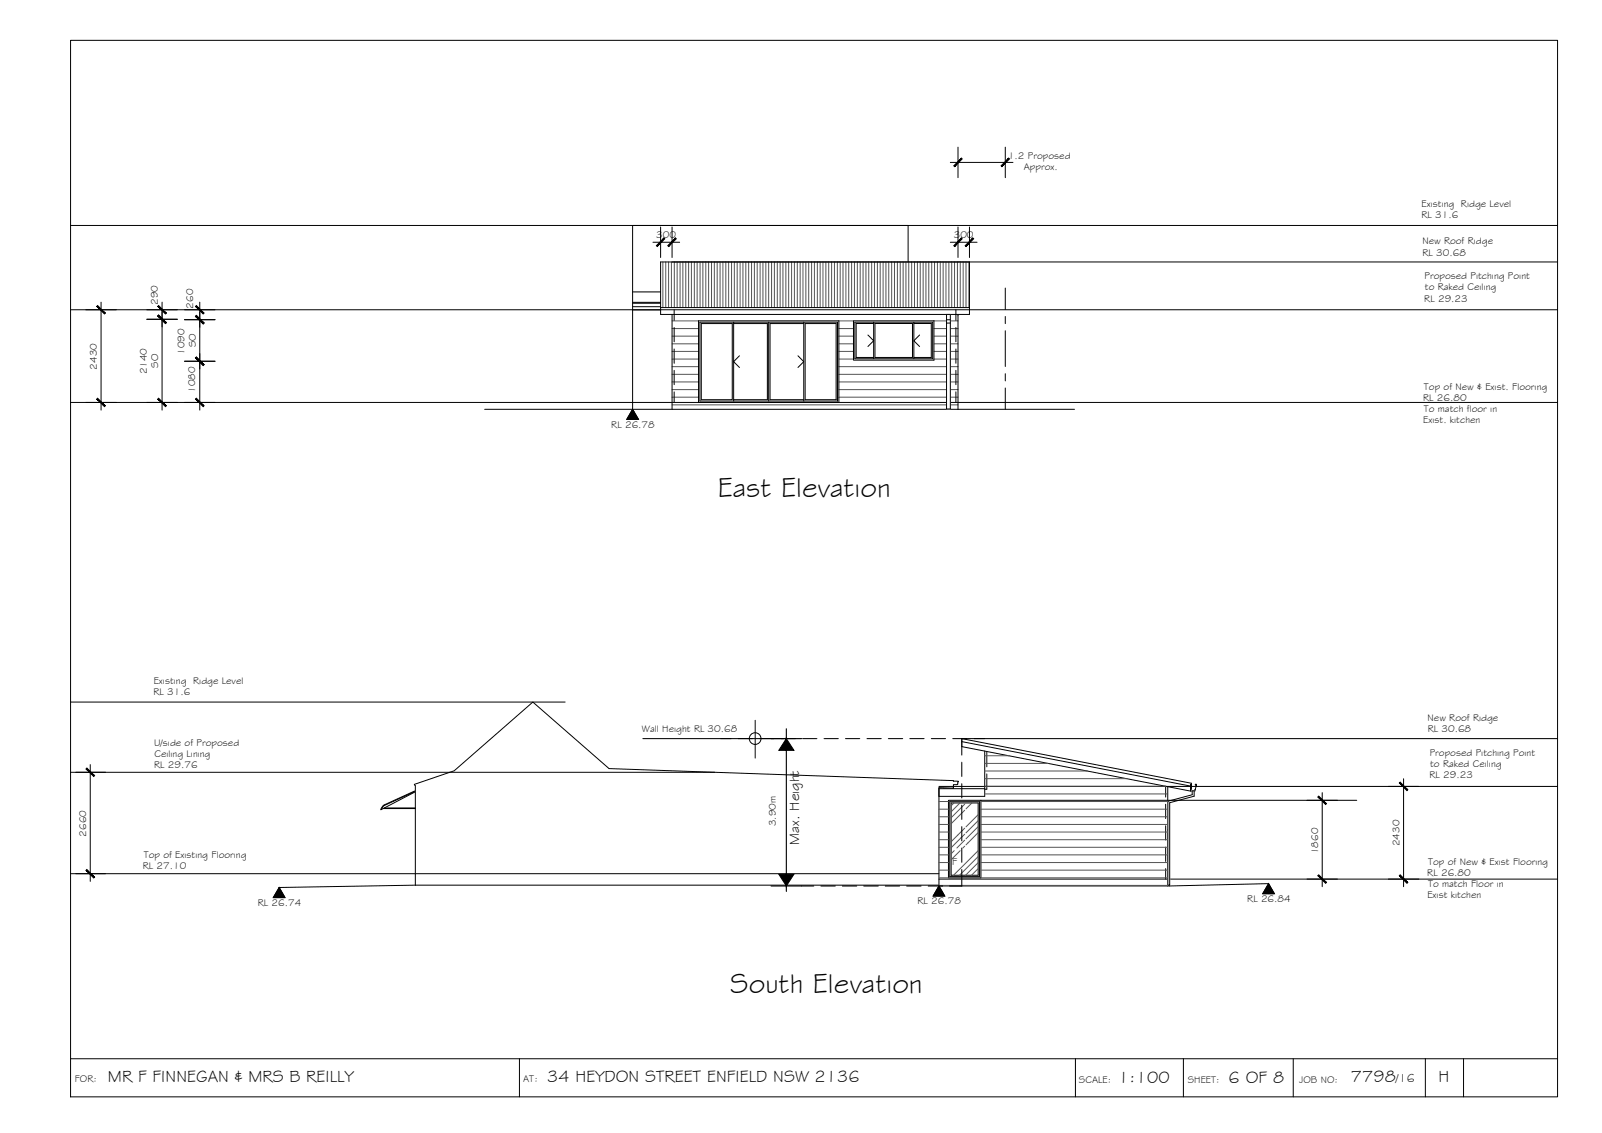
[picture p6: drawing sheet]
<svg xmlns="http://www.w3.org/2000/svg" width="420mm" height="297mm" viewBox="0 0 420 297" stroke-linecap="round" stroke-linejoin="round" font-family="sans-serif">
<!-- layer: CEILING-FLOOR LINES -->
<path d="M18.5 105.5h390M246.3 230.5h162.2" fill="none" stroke="#000" stroke-width=".26"/>
<!-- layer: DIMENSION -->
<g fill="none" stroke="#000" stroke-width=".26">
<path d="M251.3 38.6v8M263.7 38.6v8M18.5 59.1h390M173.3 59.5v8M176.3 59.5v8M249.2 42.6h16.5M251.3 59.5v8M254.3 59.5v8M26.5 79.2v28.3M42.5 79.2v28.3M52.4 79.2v28.3M171.2 63.5h7.1"/>
<path d="M249.2 63.5h7.1M251.3 68.7h157.2M18.5 81.2h390M38.5 83.7h8M48.4 83.8h8M48.4 94.7h8M22.5 105.5h8M38.5 105.5h8M48.4 105.5h8M18.5 184.1h129.7M189 193.6h2.8M193.6 193.6h3.8"/>
<path d="M199.2 193.6h3.8M204.9 193.6h3.7M210.5 193.6h3.8M216.1 193.6h3.8M221.7 193.6h3.8M227.4 193.6h3.7M233 193.6h3.8M238.6 193.6h3.8M244.2 193.6h3.8M249.9 193.6h158.6M18.5 202.5h169M23.7 200.5v30.6"/>
<path d="M246.3 206.2h162.2M257.3 209.8h98.5M346.8 207.8v24.7M368.1 204.2v28.3M18.5 229.1h227.8M342.8 230.5h8M364.1 230.5h8"/>
</g>
<!-- layer: HATCH -->
<g fill="none" stroke="#545454" stroke-width=".26">
<path d="M173.8 68.7v11.9M174.6 68.7v11.9M175.4 68.7v11.9M176.1 68.7v11.9M176.9 68.7v11.9M177.6 68.7v11.9M178.4 68.7v11.9M179.1 68.7v11.9M179.9 68.7v11.9M180.6 68.7v11.9M181.3 68.7v11.9M182.1 68.7v11.9"/>
<path d="M182.8 68.7v11.9M183.6 68.7v11.9M184.3 68.7v11.9M185.1 68.7v11.9M185.9 68.7v11.9M186.6 68.7v11.9M187.4 68.7v11.9M188.1 68.7v11.9M188.9 68.7v11.9M189.6 68.7v11.9M190.4 68.7v11.9M191.1 68.7v11.9"/>
<path d="M191.9 68.7v11.9M192.6 68.7v11.9M193.3 68.7v11.9M194.1 68.7v11.9M194.8 68.7v11.9M195.6 68.7v11.9M196.3 68.7v11.9M197.1 68.7v11.9M197.9 68.7v11.9M198.6 68.7v11.9M199.4 68.7v11.9M200.1 68.7v11.9"/>
<path d="M200.9 68.7v11.9M201.6 68.7v11.9M202.4 68.7v11.9M203.1 68.7v11.9M203.9 68.7v11.9M204.6 68.7v11.9M205.3 68.7v11.9M206.1 68.7v11.9M206.8 68.7v11.9M207.6 68.7v11.9M208.4 68.7v11.9M209.1 68.7v11.9"/>
<path d="M209.9 68.7v11.9M210.6 68.7v11.9M211.4 68.7v11.9M212.1 68.7v11.9M212.9 68.7v11.9M213.6 68.7v11.9M214.4 68.7v11.9M215.1 68.7v11.9M215.8 68.7v11.9M216.6 68.7v11.9M217.3 68.7v11.9M218.1 68.7v11.9"/>
<path d="M218.8 68.7v11.9M219.6 68.7v11.9M220.4 68.7v11.9M221.1 68.7v11.9M221.9 68.7v11.9M222.6 68.7v11.9M223.4 68.7v11.9M224.1 68.7v11.9M224.9 68.7v11.9M225.6 68.7v11.9M226.4 68.7v11.9M227.1 68.7v11.9"/>
<path d="M227.8 68.7v11.9M228.6 68.7v11.9M229.3 68.7v11.9M230.1 68.7v11.9M230.9 68.7v11.9M231.6 68.7v11.9M232.4 68.7v11.9M233.1 68.7v11.9M233.9 68.7v11.9M234.6 68.7v11.9M235.4 68.7v11.9M236.1 68.7v11.9"/>
<path d="M236.9 68.7v11.9M237.6 68.7v11.9M238.3 68.7v11.9M239.1 68.7v11.9M239.8 68.7v11.9M240.6 68.7v11.9M241.3 68.7v11.9M242.1 68.7v11.9M242.9 68.7v11.9M243.6 68.7v11.9M244.4 68.7v11.9M245.1 68.7v11.9"/>
<path d="M245.9 68.7v11.9M246.6 68.7v11.9M247.4 68.7v11.9M248.1 68.7v11.9M248.9 68.7v11.9M249.6 68.7v11.9M250.3 68.7v11.9M251.1 68.7v11.9M251.8 68.7v11.9M252.6 68.7v11.9M253.4 68.7v11.9M254.1 68.7v11.9"/>
<path d="M176.3 84.1h6.9M176.3 86.1h6.9M176.3 88.1h6.9M176.3 90.1h6.9M176.3 92.1h6.9M176.3 94.1h6.9M176.3 96.1h6.9M176.3 98.1h6.9M220 84.1h3.8M220 86.1h3.8M220 88.1h3.8M220 90.1h3.8"/>
<path d="M220 92.1h3.8M220 94.1h3.8M220 96.1h28.2M220 98.1h28.2M244.9 84.1h3.3M244.9 86.1h3.3M244.9 88.1h3.3M244.9 90.1h3.3M244.9 92.1h3.3M244.9 94.1h3.3M249.2 84.1h2.1M249.2 86.1h2.1"/>
<path d="M249.2 88.1h2.1M249.2 90.1h2.1M249.2 92.1h2.1M249.2 94.1h2.1M249.2 96.1h2.1M249.2 98.1h2.1M176.3 100.1h6.9M176.3 102.1h6.9M176.3 104.1h6.9M176.3 106.1h75M220 100.1h28.2M220 102.1h28.2"/>
<path d="M220 104.1h28.2M249.2 100.1h2.1M249.2 102.1h2.1M249.2 104.1h2.1M258.3 198.1h6.3M246.3 210.1h2.5M246.3 212.1h2.5M246.3 214.1h2.5M246.3 216.1h2.5M246.3 218.1h2.5M250.2 210.5l-.7 .8M251.8 210.5l-2.3 2.3"/>
<path d="M253 217.1l-3.5 3.6M253 218.7l-3.5 3.5M253 210.8l-3.5 3.6M253 212.4l-3.5 3.6M254.9 210.5l-1.5 1.6M256.5 213.6l-3.1 3.2M256.5 215.2l-3.1 3.1M256.5 216.7l-3.1 3.2M256.5 218.3l-3.1 3.2M257.3 210.1h49M257.3 212.1h49M257.3 214.1h49"/>
<path d="M257.3 216.1h49M257.3 218.1h49M258.3 200.1h16.6M258.3 202.1h26.9M258.3 204.1h37.2M258.3 206.1h47.5M258.3 208.1h48M246.3 220.1h2.5M246.3 222.1h2.5M246.3 224.1h2.5M246.3 226.1h2.5M246.3 228.1h2.5"/>
<path d="M246.3 230.1h2.5M246.3 232.1h60M250.3 223l-.8 .8M251.8 223l-2.3 2.4M252.8 220.5l-1.8 1.8M253 220.3l-.1 .1M253 221.8l-.5 .5M256.5 223l-6.4 6.5M256.5 224.6l-4.8 4.9M256.5 226.2l-3.3 3.3M256.5 227.7l-1.7 1.8M257.3 220.1h49"/>
<path d="M257.3 222.1h49M257.3 224.1h49M257.3 226.1h49M257.3 228.1h49M257.3 230.1h49"/>
</g>
<!-- layer: BORDER -->
<path d="M18.5 10.6h390v277h-390zM18.5 277.6h390M136.2 277.6v10M282.1 277.6v10M310.4 277.6v10M339.2 277.6v10M373.8 277.6v10M383.8 277.6v10" fill="none" stroke="#000" stroke-width=".26"/>
<!-- layer: EXISTING -->
<g fill="none" stroke="#000" stroke-width=".26">
<path d="M165.9 79.5h7.4M165.9 79.3h7.4M165.9 76.5h7.4M238.2 68.7v-9.6h-72.3v48.2M165.9 81.3h7.4M165.9 80.4h7.4M100.5 212h8.4M100.8 211.8h8.1M108.7 205.9v-.3l10.4-3.5 20.6-18 20 17.4 90.3 3.2v.1h1.4l-.3 .9h-1.1v.9M108.7 207.4l-7.9 3.6-.6 .6-.3 .7M108.7 207.6l-7.9 3.5-.7 1.1M108.7 207.7l-8.8 4.6"/>
<path d="M108.9 205.9v26.2h137.4M250 206.6h.1M250 206.6l-3.7-.1v25.8"/>
</g>
<!-- layer: NEWWORK -->
<g fill="none" stroke="#000" stroke-width=".26">
<path d="M173.3 68.7h81v13.7h-81zM173.3 80.6h81M176.3 82.4v24.9M183.2 84.1h36.8v21.4h-36.8zM223.8 84.1h21.1v10.3h-21.1zM251.3 82.4v24.9M252.3 194.4l60 11.7M258.3 196.9v11.9h-12M246.3 206.8h12M248.8 209.8h8.5v20.4h-8.5zM306.3 206.2v26.1M312.3 205.6h.1v1.8h-.1z"/>
<path d="M312.4 205.6v1.7M312.4 205.6l.1-.2-60.2-11.8v2.1l60 11.7M312.4 207.3l.9 .1M312.7 207.3h.5M313.3 207.4h.1M313.5 205.8l.3-.2v.4M313.8 206h.1M313.7 206h.1M313.7 206l-.3 1.4"/>
</g>
<!-- layer: 0.13 -->
<g fill="none" stroke="#000" stroke-width=".26">
<path d="M176.8 81.2v2.8M176.8 85.9v3.7M176.8 91.5v3.7M176.8 97.1v3.8M250.7 81.2v2.8M250.7 85.9v3.7M250.7 91.5v3.7M250.7 97.1v3.8M176.8 102.7v2.8M250.7 102.7v2.8M258.8 197v4M258.8 202.9v4h-.5"/>
<path d="M305.7 206.2v2.8M305.7 210.9v3.7M305.7 216.5v3.7M305.7 222.1v3.7M305.7 227.7v2.8"/>
</g>
<!-- layer: WINDOWS -->
<g fill="none" stroke="#000" stroke-width=".26">
<path d="M183.6 84.5h36.1v20.6h-36.1zM183.9 84.8h8.2v20h-8.2zM192.4 84.8h8.9v20h-8.9M192.4 84.5v20.6M193.9 93.3l-1.5 1.5 1.5 1.5M201.6 84.5v20.6M209.3 93.3l1.5 1.5-1.5 1.5M210.8 84.8h-8.8v20h8.8M210.8 84.5v20.6M211.2 84.8h8.1v20h-8.1zM224.2 84.5h20.4v9.6h-20.4zM227.6 87.8l1.5 1.5-1.5 1.5"/>
<path d="M229.1 84.8h-4.6v8.9h4.6M229.1 84.5v9.6M229.5 84.8h9.8v8.9h-9.8zM239.7 84.8h4.5v8.9h-4.5M239.7 84.5v9.6M241.2 87.8l-1.5 1.5 1.5 1.5M249.1 210.2h7.8v19.6h-7.8zM249.5 210.5h7v19h-7z"/>
</g>
<!-- layer: GRDLEV -->
<path d="M127.1 107.3h154.7M108.9 232.1l-35.7 .6M332.7 231.7l-25.9 .6h-60.5" fill="none" stroke="#000" stroke-width=".26"/>
<!-- layer: MASK -->
<g fill="#fff" stroke="#fff" stroke-width=".26">
<path d="M312.7 207.3l.5 1.1v-1.1zM312.7 207.3l.5 1.1h-.5z"/>
<path d="M312.7 208.4l.5 .3v-.3zM311.2 208.7l1.5-.3 .5 .3z"/>
<path d="M308.2 210.1l5-1.4h-2zM306.3 210.1l4.9-1.4-3 1.4z"/>
<path d="M306.3 210.1l.5 .4 1.4-.4zM306.3 210.1l.5 .4h-.5z"/>
<path d="M306.3 210.5l.5 21.6v-21.6zM306.3 210.5l.5 21.6h-.5z"/>
<path d="M248.2 82.4l1 24.8v-24.8zM248.2 82.4l1 24.8h-1z"/>
</g>
<!-- layer: SERVICES -->
<path d="M248.2 82.4v24.8h1v-24.8M248.2 83.8h1M248.2 84.7h1M312.7 207.3v1.1l-6.4 1.7v22h.5v-21.6l6.4-1.8v-1.4" fill="none" stroke="#000" stroke-width=".26"/>
<!-- layer: 0 -->
<g fill="#000" stroke="#000" stroke-width=".26">
<path d="M252.1 41.5l-1.7 2.2 2-2zM252.1 41.5l-1.7 2.2-.2-.2z"/>
<path d="M264.5 41.5l-1.9 2 .2 .2zM264.5 41.5l.3 .2-2 2z"/>
<path d="M174.1 62.4l-1.9 2 .2 .2zM174.1 62.4l.3 .2-2 2z"/>
<path d="M177.2 62.4l-1.8 2.2 2-2zM177.2 62.4l-1.8 2.2-.3-.2z"/>
<path d="M252.1 62.4l-1.9 2 .2 .2zM252.1 62.4l.3 .2-2 2z"/>
<path d="M255.2 62.4l-1.8 2.2 2-2zM255.2 62.4l-1.8 2.2-.3-.2z"/>
<path d="M25.4 80.3l2 2 .2-.2zM25.4 80.3l.2-.2 2 2z"/>
<path d="M41.6 82.6l-.2 .2 2.2 1.8zM41.4 82.8l2.2 1.8-.2 .2z"/>
<path d="M41.4 80.3l2 2 .2-.2zM41.6 80.1l2 2-2.2-1.8z"/>
<path d="M41.4 82.8l2 2 .2-.2zM41.6 82.6l2 2-2.2-1.8z"/>
<path d="M51.3 82.9l2.2 1.8-2-2zM51.3 82.9l2.2 1.8-.2 .2z"/>
<path d="M51.5 93.6l-.2 .2 2.2 1.8zM51.3 93.8l2.2 1.8-.2 .2z"/>
<path d="M51.3 80.3l2 2 .2-.2zM51.3 80.3l.2-.2 2 2z"/>
<path d="M51.3 82.9l2 2 .2-.2zM51.3 82.9l.2-.2 2 2z"/>
<path d="M51.3 93.8l2 2 .2-.2zM51.3 93.8l.2-.2 2 2z"/>
<path d="M25.6 104.4l-.2 .2 2.2 1.8zM25.4 104.6l2.2 1.8-.2 .2z"/>
<path d="M41.6 104.4l-.2 .2 2.2 1.8zM41.4 104.6l2.2 1.8-.2 .2z"/>
<path d="M51.5 104.4l-.2 .2 2.2 1.8zM51.3 104.6l2.2 1.8-.2 .2z"/>
<path d="M22.6 201.6l2 2 .2-.2zM22.8 201.4l2 2-2.2-1.8z"/>
<path d="M345.7 208.9l2 2 .2-.2zM345.7 208.9l.2-.2 2 2z"/>
<path d="M367 205.3l2 2 .2-.2zM367 205.3l.2-.2 2 2z"/>
<path d="M22.8 228l-.2 .2 2.2 1.8zM22.6 228.2l2.2 1.8-.2 .2z"/>
<path d="M345.9 229.4l-.2 .2 2.2 1.8zM345.7 229.6l2.2 1.8-.2 .2z"/>
<path d="M367.2 229.4l-.2 .2 2.2 1.8zM367 229.6l2.2 1.8-.2 .2z"/>
</g>
<!-- layer: LEVELS -->
<path d="M165.9 107.3l1.6 2.7h-3.1zM73.2 232.7l1.5 2.6h-3zM246.3 232.3l1.5 2.6h-3.1zM332.7 231.7l1.5 2.6h-3z" fill="#000" stroke="#000" stroke-width=".26"/>
<path d="M165.9 107.3l1.6 2.7h-3.1zM73.2 232.7l1.5 2.6h-3zM246.3 232.3l1.5 2.6h-3.1zM332.7 231.7l1.5 2.6h-3z" fill="none" stroke="#000" stroke-width=".26"/>
<!-- layer: TEXT -->
<g fill="none" stroke="#000" stroke-width=".26">
<path d="M165.9 107.3v2.7M168.6 193.6h36.9M198.1 188.8v9.9M252.3 193.6v4.4M252.3 199.8v3.8M252.3 205.5v3.7M252.3 211.1v3.7M252.3 216.7v3.8M73.2 232.7v2.6M246.3 232.3v2.6M252.3 222.3v3.8M252.3 228v4.3"/>
<path d="M332.7 231.7v2.6"/>
<circle cx="198.1" cy="193.6" r="1.53"/>
</g>
<!-- layer: NEWWORK -->
<path d="M246.3 206.8v2" fill="none" stroke="#000" stroke-width=".3"/>
<!-- layer: TEXT -->
<path d="M202.2 193.6h8M206.2 191.1v42.6M202.2 232.3h11.2M215.3 232.3h3.8M220.9 232.3h3.8M226.6 232.3h3.7M232.2 232.3h3.7M237.8 232.3h3.8M243.4 232.3h3.8M249.1 232.3h3.2" fill="none" stroke="#000" stroke-width=".3"/>
<g fill="#000" stroke="#000" stroke-width=".26">
<path d="M206.2 193.6v3.1h2zM206.2 193.6v3.1h-1.9z"/>
<path d="M204.3 229.2h1.9v3.1zM206.2 229.2v3.1l2-3.1z"/>
</g>
<!-- layer: BOUNDARY -->
<path d="M263.7 75.5v5.6M263.7 83v1.9M263.7 86.7v9.4M263.7 98v1.9M263.7 101.7v5.6" fill="none" stroke="#000" stroke-width=".26"/>
<g font-size="7.5">
<text x="188.2" y="130.4">East Elevation</text>
<text x="191.5" y="260.3">South Elevation</text>
</g>
<g font-size="4.5">
<text x="28.3" y="283.6">MR F FINNEGAN &amp; MRS B REILLY</text>
<text x="143.5" y="283.6">34 HEYDON STREET ENFIELD NSW 2136</text>
<text x="293.3" y="283.9">1:100</text>
<text x="322.2" y="283.9">6 OF 8</text>
<text x="354.3" y="283.8">7798</text>
<text x="377.3" y="283.7">H</text>
</g>
<text font-size="3.7" x="209.6" y="221.5" transform="rotate(-90 209.6 221.5)">Max. Height</text>
<text font-size="3.2" x="366.1" y="283.8">/16</text>
<g font-size="2.6">
<text x="264.4" y="41.6">1.2 Proposed</text>
<text x="268.5" y="44.6">Approx.</text>
<text x="372.8" y="57.2">RL 31.6</text>
<text x="372.8" y="54.3">Existing Ridge Level</text>
<text x="172.1" y="62.4">300</text>
<text x="250.1" y="62.4">300</text>
<text x="373" y="64.1">New Roof Ridge</text>
<text x="373.1" y="67">RL 30.68</text>
<text x="373.6" y="73.2">Proposed Pitching Point</text>
<text x="373.7" y="76.2">to Raked Ceiling</text>
<text x="41.4" y="79.9" transform="rotate(-90 41.4 79.9)">290</text>
<text x="50.7" y="80.9" transform="rotate(-90 50.7 80.9)">260</text>
<text x="373.6" y="79.1">RL 29.23</text>
<text x="48.4" y="93.1" transform="rotate(-90 48.4 93.1)">1090</text>
<text x="51.3" y="91.1" transform="rotate(-90 51.3 91.1)">SO</text>
<text x="25.4" y="96.9" transform="rotate(-90 25.4 96.9)">2430</text>
<text x="38.5" y="98.2" transform="rotate(-90 38.5 98.2)">2140</text>
<text x="41.5" y="96.4" transform="rotate(-90 41.5 96.4)">SO</text>
<text x="51.1" y="103" transform="rotate(-90 51.1 103)">1080</text>
<text x="373.2" y="105.2">RL 26.80</text>
<text x="373.5" y="102.2">Top of New &amp; Exist. Flooring</text>
<text x="160.3" y="112.1">RL 26.78</text>
<text x="373.3" y="111">Exist. kitchen</text>
<text x="373.5" y="108.1">To match floor in</text>
<text x="40.3" y="179.2">Existing Ridge Level</text>
<text x="40.3" y="182.2">RL 31.6</text>
<text x="168.4" y="192">Wall Height RL 30.68</text>
<text x="374.4" y="189">New Roof Ridge</text>
<text x="374.4" y="192">RL 30.68</text>
<text x="40.4" y="195.5">U/side of Proposed</text>
<text x="40.4" y="201.4">RL 29.76</text>
<text x="40.5" y="198.4">Ceiling Lining</text>
<text x="375" y="198.2">Proposed Pitching Point</text>
<text x="375.1" y="201.1">to Raked Ceiling</text>
<text x="374.9" y="204">RL 29.23</text>
<text x="22.6" y="219.3" transform="rotate(-90 22.6 219.3)">2660</text>
<text x="203.4" y="216.6" transform="rotate(-90 203.4 216.6)">3.90m</text>
<text x="367" y="221.9" transform="rotate(-90 367 221.9)">2430</text>
<text x="37.5" y="227.9">RL 27.10</text>
<text x="37.7" y="225">Top of Existing Flooring</text>
<text x="249.7" y="226.8">F</text>
<text x="345.7" y="223.9" transform="rotate(-90 345.7 223.9)">1860</text>
<text x="374.6" y="226.8">Top of New &amp; Exist Flooring</text>
<text x="374.3" y="229.7">RL 26.80</text>
<text x="374.6" y="232.6">To match Floor in</text>
<text x="67.6" y="237.4">RL 26.74</text>
<text x="240.7" y="237">RL 26.78</text>
<text x="327.1" y="236.5">RL 26.84</text>
<text x="374.4" y="235.6">Exist kitchen</text>
<text x="19.6" y="283.8">FOR:</text>
<text x="137.2" y="283.6">AT:</text>
<text x="283" y="283.9">SCALE:</text>
<text x="311.5" y="283.9">SHEET:</text>
<text x="340.7" y="283.9">JOB NO:</text>
</g>
</svg>
